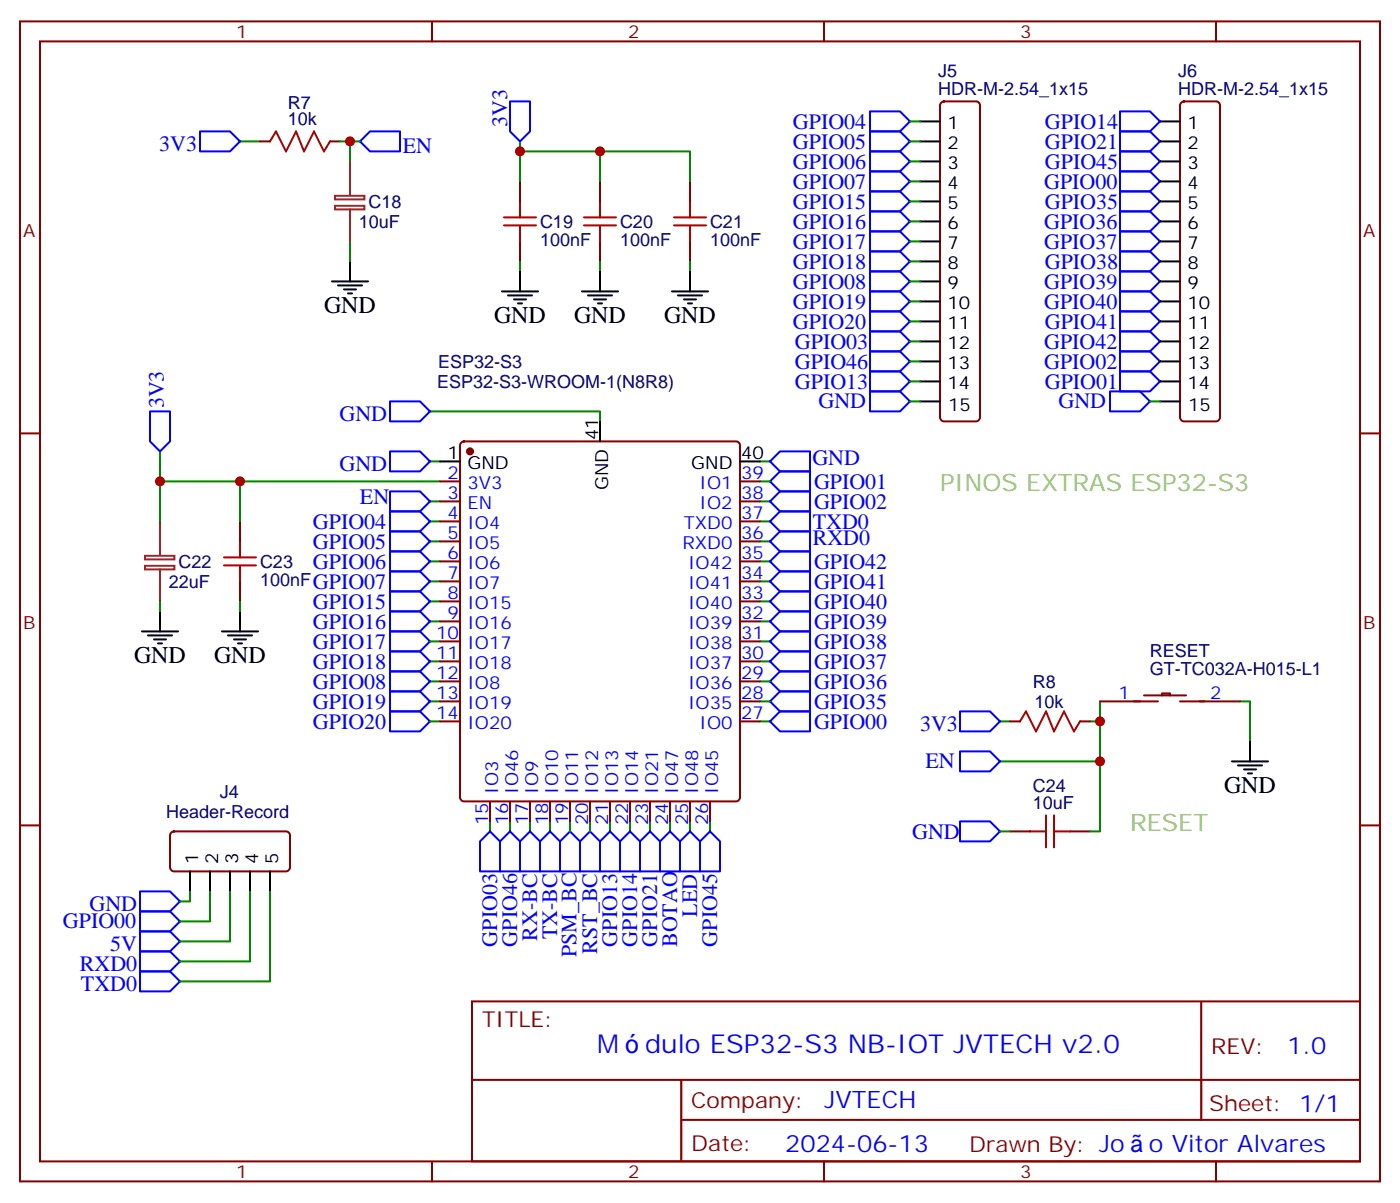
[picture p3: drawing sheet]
<svg xmlns="http://www.w3.org/2000/svg" width="247mm" height="212mm" viewBox="0 0 247 212" stroke-linecap="round" stroke-linejoin="round" font-family="sans-serif">
<g fill="none" stroke="#870000" stroke-width=".35">
<path d="M3.5 3.8h239.9v204.6h-239.9zM7.1 7.3h232.8v197.6h-232.8zM76.2 3.8v3.5M145.3 3.8v3.5M166 18.1l.5-.2h5.7a.71 .71 0 0 1 .7 .7v55a.76 .76 0 0 1-.7 .7h-5.7a.76 .76 0 0 1-.7-.7v-55zM208.4 18.1l.4-.2h5.7a.71 .71 0 0 1 .7 .7v55a.76 .76 0 0 1-.7 .7h-5.7a.76 .76 0 0 1-.7-.7v-55zM214.5 3.8v3.5M45.9 24.9h1.7M58.2 24.9h1.8M91.7 32v3.5M105.8 32v3.5M121.7 32v3.5"/>
<path d="M91.7 42.6v3.5M105.8 42.6v3.5M121.7 42.6v3.5M3.5 76.4h3.6M81.4 78.1l.4-.2h48a.71 .71 0 0 1 .7 .7v62.1a.76 .76 0 0 1-.7 .7h-48a.76 .76 0 0 1-.7-.7v-62.1zM239.9 76.4h3.5M42.3 92v3.5M77.6 84.9h3.5M77.6 88.4h3.5M77.6 92h3.5M77.6 95.5h3.5M77.6 99h3.5"/>
<path d="M130.5 84.9h3.6M130.5 88.4h3.6M130.5 92h3.6M130.5 95.5h3.6M130.5 99h3.6M42.3 102.6v3.5M77.6 102.6h3.5M77.6 106.1h3.5M77.6 109.6h3.5M77.6 113.1h3.5M77.6 116.7h3.5M130.5 102.6h3.6"/>
<path d="M130.5 106.1h3.6M130.5 109.6h3.6M130.5 113.1h3.6M130.5 116.7h3.6M77.6 120.2h3.5M77.6 123.7h3.5M77.6 127.2h3.5M130.5 120.2h3.6M130.5 123.7h3.6M130.5 127.2h3.6M178.2 127.2h1.7M190.5 127.2h1.8"/>
<path d="M194 123.7h10.3M201.8 122.7h7.4M205 122.7v-.4h1.4v.4M208.1 123.7h10.6M3.5 145.6h3.6M30.2 146.9l.5-.3h19.7a.71 .71 0 0 1 .8 .8v5.6a.76 .76 0 0 1-.8 .7h-19.7a.76 .76 0 0 1-.7-.7v-5.6zM86.4 141.4v3.5M90 141.4v3.5M93.5 141.4v3.5M97 141.4v3.5M100.5 141.4v3.5M104.1 141.4v3.5"/>
<path d="M107.6 141.4v3.5M111.1 141.4v3.5M114.7 141.4v3.5M118.2 141.4v3.5M121.7 141.4v3.5M125.2 141.4v3.5M178.2 146.6h3.5M188.7 146.6h3.6M239.9 145.6h3.5M83.3 176.6h156.6v28.3h-156.6zM211.9 176.7v20.8M83.3 190.5h156.5"/>
<path d="M120.2 197.5h119.6M120.2 190.5v14.1M76.2 204.9v3.5M145.3 204.9v3.5M214.5 204.9v3.5"/>
</g>
<g fill="none" stroke="#00f" stroke-width=".35">
<path d="M90 17.9h3.5v5.3l-1.8 1.7-1.7-1.7zM153.5 19.6h5.2l1.8 1.8-1.8 1.8h-5.2zM197.6 19.6h5.2l1.8 1.8-1.8 1.8h-5.2zM35.3 23.2h5.3l1.7 1.7-1.7 1.8h-5.3zM65.3 23.2h5.3v3.5h-5.3l-1.8-1.8zM153.5 23.2h5.2l1.8 1.7-1.8 1.8h-5.2zM153.5 26.7h5.2l1.8 1.8-1.8 1.7h-5.2zM153.5 30.2h5.2l1.8 1.8-1.8 1.8h-5.2zM153.5 33.8h5.2l1.8 1.7-1.8 1.8h-5.2zM153.5 37.3h5.2l1.8 1.8-1.8 1.7h-5.2zM197.6 23.2h5.2l1.8 1.7-1.8 1.8h-5.2zM197.6 26.7h5.2l1.8 1.8-1.8 1.7h-5.2z"/>
<path d="M197.6 30.2h5.2l1.8 1.8-1.8 1.8h-5.2zM197.6 33.8h5.2l1.8 1.7-1.8 1.8h-5.2zM197.6 37.3h5.2l1.8 1.8-1.8 1.7h-5.2zM153.5 40.8h5.2l1.8 1.8-1.8 1.7h-5.2zM153.5 44.3h5.2l1.8 1.8-1.8 1.8h-5.2zM153.5 47.9h5.2l1.8 1.7-1.8 1.8h-5.2zM153.5 51.4h5.2l1.8 1.8-1.8 1.7h-5.2zM153.5 54.9h5.2l1.8 1.8-1.8 1.8h-5.2zM153.5 58.5h5.2l1.8 1.7-1.8 1.8h-5.2zM197.6 40.8h5.2l1.8 1.8-1.8 1.7h-5.2zM197.6 44.3h5.2l1.8 1.8-1.8 1.8h-5.2zM197.6 47.9h5.2l1.8 1.7-1.8 1.8h-5.2z"/>
<path d="M197.6 51.4h5.2l1.8 1.8-1.8 1.7h-5.2zM197.6 54.9h5.2l1.8 1.8-1.8 1.8h-5.2zM197.6 58.5h5.2l1.8 1.7-1.8 1.8h-5.2zM26.5 72.6h3.5v5.3l-1.8 1.7-1.7-1.7zM68.8 70.8h5.3l1.7 1.8-1.7 1.7h-5.3zM68.8 79.6h5.3l1.7 1.8-1.7 1.7h-5.3zM153.5 62h5.2l1.8 1.7-1.8 1.8h-5.2zM153.5 65.5h5.2l1.8 1.8-1.8 1.7h-5.2zM153.5 69h5.2l1.8 1.8-1.8 1.8h-5.2zM195.8 69h5.3l1.7 1.8-1.7 1.8h-5.3zM197.6 62h5.2l1.8 1.7-1.8 1.8h-5.2zM197.6 65.5h5.2l1.8 1.8-1.8 1.7h-5.2z"/>
<path d="M68.8 97.3h5.3l1.7 1.7-1.7 1.8h-5.3zM68.8 93.7h5.3l1.7 1.8-1.7 1.8h-5.3zM68.8 90.2h5.3l1.7 1.8-1.7 1.7h-5.3zM68.8 86.7h5.3l1.7 1.7-1.7 1.8h-5.3zM135.8 88.4l1.8-1.7h5.3v3.5h-5.3zM135.8 92l1.8-1.8h5.3v3.5h-5.3zM135.8 95.5l1.8-1.8h5.3v3.6h-5.3zM135.8 99l1.8-1.7h5.3v3.5h-5.3zM135.8 81.4l1.8-1.8h5.3v3.5h-5.3zM137.6 83.1h5.3v3.6h-5.3l-1.8-1.8zM68.8 111.4h5.3l1.7 1.7-1.7 1.8h-5.3zM68.8 107.8h5.3l1.7 1.8-1.7 1.8h-5.3z"/>
<path d="M68.8 104.3h5.3l1.7 1.8-1.7 1.7h-5.3zM68.8 100.8h5.3l1.7 1.8-1.7 1.7h-5.3zM68.8 118.4h5.3l1.7 1.8-1.7 1.8h-5.3zM68.8 114.9h5.3l1.7 1.8-1.7 1.7h-5.3zM135.8 102.6l1.8-1.8h5.3v3.5h-5.3zM135.8 109.6l1.8-1.8h5.3v3.6h-5.3zM135.8 113.1l1.8-1.7h5.3v3.5h-5.3zM135.8 116.7l1.8-1.8h5.3v3.5h-5.3zM137.6 104.3h5.3v3.5h-5.3l-1.8-1.7zM68.8 125.5h5.3l1.7 1.7-1.7 1.8h-5.3zM68.8 122h5.3l1.7 1.7-1.7 1.8h-5.3zM135.8 123.7l1.8-1.7h5.3v3.5h-5.3z"/>
<path d="M135.8 120.2l1.8-1.8h5.3v3.6h-5.3zM135.8 127.2l1.8-1.7h5.3v3.5h-5.3zM169.3 125.5h5.3l1.8 1.7-1.8 1.8h-5.3zM169.3 132.5h5.3l1.8 1.8-1.8 1.8h-5.3zM24.7 157.2h5.3l1.7 1.8-1.7 1.8h-5.3zM86.4 146.6l1.8 1.8v5.3h-3.5v-5.3zM90 146.6l1.7 1.8v5.3h-3.5v-5.3zM93.5 146.6l1.7 1.8v5.3h-3.5v-5.3zM95.2 148.4l1.8-1.8 1.8 1.8v5.3h-3.6zM100.5 146.6l1.8 1.8v5.3h-3.5v-5.3zM104.1 146.6l1.7 1.8v5.3h-3.5v-5.3zM107.6 146.6l1.8 1.8v5.3h-3.6v-5.3z"/>
<path d="M111.1 146.6l1.8 1.8v5.3h-3.5v-5.3zM114.7 146.6l1.7 1.8v5.3h-3.5v-5.3zM118.2 146.6l1.7 1.8v5.3h-3.5v-5.3zM121.7 146.6l1.8 1.8v5.3h-3.6v-5.3zM125.2 146.6l1.8 1.8v5.3h-3.5v-5.3zM169.3 144.9h5.3l1.8 1.7-1.8 1.8h-5.3zM24.7 160.8h5.3l1.7 1.7-1.7 1.8h-5.3zM24.7 164.3h5.3l1.7 1.8-1.7 1.7h-5.3zM24.7 167.8h5.3l1.7 1.8-1.7 1.7h-5.3zM24.7 171.3h5.3l1.7 1.8-1.7 1.8h-5.3z"/>
</g>
<g fill="none" stroke="#008700" stroke-width=".35">
<path d="M42.3 24.9h3.6M60 24.9h3.5M61.7 24.9v3.6M91.7 24.9v1.8h30v5.3M91.7 26.7v5.3M105.8 26.7v5.3M160.5 24.9h1.8M160.5 21.4h1.8M160.5 28.5h1.8M160.5 32h1.8M160.5 35.5h1.8M160.5 39.1h1.8"/>
<path d="M61.7 42.6v3.5M91.7 46.1v1.8M105.8 46.1v1.8M121.7 46.1v1.8M160.5 42.6h1.8M160.5 46.1h1.8M160.5 49.6h1.8M160.5 53.2h1.8M160.5 56.7h1.8M28.2 79.6v5.3M75.8 72.6h30v1.7M160.5 60.2h1.8"/>
<path d="M160.5 63.7h1.8M160.5 67.3h1.8M160.5 70.8h1.8M202.8 70.8h1.8M28.2 92v-7.1h14.1v7.1M42.3 84.9h35.3M75.8 88.4h1.8M75.8 92h1.8M75.8 95.5h1.8M75.8 99h1.8M75.8 81.4h1.8M134.1 88.4h1.7"/>
<path d="M134.1 92h1.7M134.1 95.5h1.7M134.1 99h1.7M134.1 84.9h1.7M134.1 81.4h1.7M28.2 106.1v1.7M42.3 106.1v1.7M75.8 106.1h1.8M75.8 102.6h1.8M75.8 113.1h1.8M75.8 109.6h1.8M75.8 116.7h1.8"/>
<path d="M134.1 106.1h1.7M134.1 102.6h1.7M134.1 113.1h1.7M134.1 109.6h1.7M134.1 116.7h1.7M75.8 127.2h1.8M75.8 120.2h1.8M75.8 123.7h1.8M134.1 127.2h1.7M134.1 120.2h1.7M134.1 123.7h1.7M176.4 127.2h1.8"/>
<path d="M194 123.7v3.5h-1.7M194 127.2v7.1h-17.6M194 134.3v12.3h-1.7M218.7 123.7h1.8v7.1M33.5 157.2v1.8h-1.8M37 157.2v5.3h-5.3M40.6 157.2v8.9h-8.9M44.1 157.2v12.4h-12.4M47.6 157.2v15.9h-15.9M86.4 144.9v1.7M90 144.9v1.7M93.5 144.9v1.7"/>
<path d="M97 144.9v1.7M100.5 144.9v1.7M104.1 144.9v1.7M107.6 144.9v1.7M111.1 144.9v1.7M114.7 144.9v1.7M118.2 144.9v1.7M121.7 144.9v1.7M125.2 144.9v1.7M176.4 146.6h1.8"/>
</g>
<g fill="none" stroke="#a10000" stroke-width=".35">
<path d="M47.6 24.9l1.1-1.7 1.7 3.5 1.8-3.5 1.4 3.5 1.8-3.5 1.7 3.5 1.1-1.8M88.9 39.8h5.6M88.9 38.3h5.6M91.7 35.5v2.8M91.7 39.8v2.8M103 39.8h5.7M103 38.3h5.7M105.8 35.5v2.8M105.8 39.8v2.8M118.9 39.8h5.6M118.9 38.3h5.6M121.7 35.5v2.8"/>
<path d="M121.7 39.8v2.8M39.5 99.7h5.7M39.5 98.3h5.7M42.3 95.5v2.8M42.3 99.7v2.9M179.9 127.2l1.1-1.7 1.7 3.5 1.8-3.5 1.4 3.5 1.8-3.5 1.7 3.5 1.1-1.8M181.7 146.6h2.8M184.5 143.8v5.7M185.9 143.8v5.7M185.9 146.6h2.8"/>
</g>
<g fill="none" stroke="#000" stroke-width=".35">
<path d="M162.3 21.4h3.5M162.3 24.9h3.5M162.3 28.5h3.5M162.3 32h3.5M162.3 35.5h3.5M162.3 39.1h3.5M204.6 21.4h3.5M204.6 24.9h3.5M204.6 28.5h3.5M204.6 32h3.5M204.6 35.5h3.5M204.6 39.1h3.5"/>
<path d="M58.6 49.6h6.3M59.6 50.3h4.3M60.7 51h2.1M61.4 51.8h.7M61.7 46.1v3.5M88.5 51.4h6.4M89.6 52.1h4.2M90.7 52.8h2.1M91.4 53.5h.7M91.7 47.9v3.5M102.7 51.4h6.3M103.7 52.1h4.2"/>
<path d="M104.8 52.8h2.1M105.5 53.5h.7M105.8 47.9v3.5M118.5 51.4h6.4M119.6 52.1h4.2M120.6 52.8h2.2M121.4 53.5h.7M121.7 47.9v3.5M162.3 49.6h3.5M162.3 42.6h3.5M162.3 46.1h3.5M162.3 53.2h3.5"/>
<path d="M162.3 56.7h3.5M204.6 49.6h3.5M204.6 42.6h3.5M204.6 46.1h3.5M204.6 53.2h3.5M204.6 56.7h3.5M105.8 74.3v3.6M162.3 60.2h3.5M162.3 63.7h3.5M162.3 67.3h3.5M162.3 70.8h3.5M204.6 60.2h3.5"/>
<path d="M204.6 63.7h3.5M204.6 67.3h3.5M204.6 70.8h3.5M77.6 81.4h3.5M130.5 81.4h3.6M25 111.4h6.4M26.1 112.1h4.2M27.2 112.8h2.1M27.9 113.5h.7M28.2 107.8v3.6M39.2 111.4h6.3M40.2 112.1h4.2"/>
<path d="M41.3 112.8h2.1M42 113.5h.7M42.3 107.8v3.6M217.3 134.3h6.4M218.4 135h4.2M219.4 135.7h2.1M220.1 136.4h.7M220.5 130.8v3.5M33.5 153.7v3.5M37 153.7v3.5M40.6 153.7v3.5M44.1 153.7v3.5"/>
<path d="M47.6 153.7v3.5"/>
</g>
<path d="M59.1 34.5h5.2v.7h-5.2zM59.1 36.3h5.2v.6h-5.2zM61.7 28.5v6M61.7 36.9v5.7M25.6 98h5.2v.7h-5.2zM25.6 99.8h5.2v.6h-5.2zM28.2 92v6M28.2 100.4v5.7" fill="none" stroke="#8c2424" stroke-width=".35"/>
<circle cx="82.9" cy="79.6" r=".53" fill="#870000" stroke="#870000" stroke-width=".35"/>
<g fill="#c00">
<circle cx="42.3" cy="84.9" r=".88"/>
<circle cx="28.2" cy="84.9" r=".88"/>
<circle cx="105.8" cy="26.7" r=".88"/>
<circle cx="91.7" cy="26.7" r=".88"/>
<circle cx="61.7" cy="24.9" r=".88"/>
<circle cx="194" cy="127.2" r=".88"/>
<circle cx="194" cy="134.3" r=".88"/>
</g>
<g font-size="4.6" fill="#00f">
<text x="105.3" y="185.7">M</text>
<text x="113.8" y="185.7">dulo ESP32-S3 NB-IOT JVTECH v2.0</text>
</g>
<g font-size="4.2">
<text x="57.1" y="55.3">GND</text>
<text x="87.1" y="57">GND</text>
<text x="101.2" y="57">GND</text>
<text x="117.1" y="57">GND</text>
<text x="23.6" y="117">GND</text>
<text x="37.7" y="117">GND</text>
<text x="215.9" y="139.9">GND</text>
</g>
<g font-size="4.2" fill="#a7c43b">
<text x="165.8" y="86.7">PINOS EXTRAS ESP32-S3</text>
<text x="199.3" y="146.6">RESET</text>
</g>
<g font-size="4.2" fill="#00f">
<text x="227.1" y="185.9">1.0</text>
<text x="145.4" y="195.5">JVTECH</text>
<text x="138.5" y="203.3">2024-06-13</text>
<text x="202.6" y="203.2">o Vitor Alvares</text>
</g>
<g font-size="3.9" fill="#00f">
<text x="89.4" y="22.4" transform="rotate(-90 89.4 22.4)">3V3</text>
<text x="139.9" y="22.7">GPIO04</text>
<text x="184.3" y="22.7">GPIO14</text>
<text x="28.1" y="26.7">3V3</text>
<text x="71" y="27">EN</text>
<text x="139.9" y="26.2">GPIO05</text>
<text x="139.9" y="29.7">GPIO06</text>
<text x="184.3" y="26.2">GPIO21</text>
<text x="184.3" y="29.7">GPIO45</text>
<text x="139.9" y="33.3">GPIO07</text>
<text x="184.2" y="33.3">GPIO00</text>
<text x="139.9" y="36.8">GPIO15</text>
<text x="139.9" y="40.3">GPIO16</text>
<text x="184.2" y="40.3">GPIO36</text>
<text x="184.3" y="36.8">GPIO35</text>
<text x="139.9" y="43.8">GPIO17</text>
<text x="139.9" y="47.4">GPIO18</text>
<text x="184.2" y="43.9">GPIO37</text>
<text x="184.3" y="47.4">GPIO38</text>
<text x="139.9" y="50.9">GPIO08</text>
<text x="184.2" y="50.9">GPIO39</text>
<text x="139.9" y="54.4">GPIO19</text>
<text x="139.9" y="57.9">GPIO20</text>
<text x="184.2" y="54.4">GPIO40</text>
<text x="184.3" y="58">GPIO41</text>
<text x="140.2" y="61.5">GPIO03</text>
<text x="140.2" y="65">GPIO46</text>
<text x="184.2" y="61.5">GPIO42</text>
<text x="184.2" y="65">GPIO02</text>
<text x="140.2" y="68.5">GPIO13</text>
<text x="184.3" y="68.5">GPIO01</text>
<text x="28.9" y="72" transform="rotate(-90 28.9 72)">3V3</text>
<text x="59.9" y="74.3">GND</text>
<text x="144.4" y="72">GND</text>
<text x="186.7" y="72">GND</text>
<text x="59.9" y="83.1">GND</text>
<text x="143.3" y="82.1">GND</text>
<text x="63.5" y="88.9">EN</text>
<text x="143.6" y="86.2">GPIO01</text>
<text x="143.6" y="89.7">GPIO02</text>
<text x="55.2" y="93.2">GPIO04</text>
<text x="143.4" y="93.3">TXD0</text>
<text x="55.2" y="100.3">GPIO06</text>
<text x="55.2" y="96.8">GPIO05</text>
<text x="143.3" y="96.2">RXD0</text>
<text x="143.6" y="100.3">GPIO42</text>
<text x="55.2" y="107.3">GPIO15</text>
<text x="55.2" y="103.8">GPIO07</text>
<text x="143.6" y="107.3">GPIO40</text>
<text x="143.6" y="103.8">GPIO41</text>
<text x="55.2" y="110.9">GPIO16</text>
<text x="143.6" y="110.9">GPIO39</text>
<text x="55.2" y="114.4">GPIO17</text>
<text x="55.2" y="117.9">GPIO18</text>
<text x="143.6" y="114.4">GPIO38</text>
<text x="143.6" y="117.9">GPIO37</text>
<text x="55.2" y="125">GPIO19</text>
<text x="55.2" y="121.4">GPIO08</text>
<text x="143.6" y="125">GPIO35</text>
<text x="143.6" y="121.4">GPIO36</text>
<text x="55.2" y="128.5">GPIO20</text>
<text x="143.6" y="128.5">GPIO00</text>
<text x="162.3" y="129">3V3</text>
<text x="163.2" y="135.5">EN</text>
<text x="160.9" y="148">GND</text>
<text x="15.8" y="160.8">GND</text>
<text x="123" y="161.7" transform="rotate(-90 123 161.7)">LED</text>
<text x="11.1" y="163.7">GPIO00</text>
<text x="19.4" y="167.8">5V</text>
<text x="87.7" y="167" transform="rotate(-90 87.7 167)">GPIO03</text>
<text x="91.2" y="167" transform="rotate(-90 91.2 167)">GPIO46</text>
<text x="94.8" y="165.9" transform="rotate(-90 94.8 165.9)">RX-BC</text>
<text x="98.3" y="165.7" transform="rotate(-90 98.3 165.7)">TX-BC</text>
<text x="108.8" y="167" transform="rotate(-90 108.8 167)">GPIO13</text>
<text x="112.4" y="167" transform="rotate(-90 112.4 167)">GPIO14</text>
<text x="115.9" y="167" transform="rotate(-90 115.9 167)">GPIO21</text>
<text x="119.4" y="167.1" transform="rotate(-90 119.4 167.1)">BOTAO</text>
<text x="126.5" y="167" transform="rotate(-90 126.5 167)">GPIO45</text>
<text x="14.1" y="171.3">RXD0</text>
<text x="101.7" y="168.8" transform="rotate(-90 101.7 168.8)">PSM_BC</text>
<text x="105.3" y="168.2" transform="rotate(-90 105.3 168.2)">RST_BC</text>
<text x="14.3" y="174.9">TXD0</text>
</g>
<g font-size="3.9" fill="#800">
<text x="85" y="181.2">TITLE:</text>
<text x="213.6" y="185.9">REV:</text>
<text x="121.9" y="195.4">Company:</text>
<text x="213.3" y="196">Sheet: 1/1</text>
<text x="121.9" y="203.1">Date:</text>
<text x="171" y="203.2">Drawn By: Jo</text>
</g>
<g font-size="3.2" fill="#800">
<text x="41.6" y="6.8">1</text>
<text x="110.8" y="6.8">2</text>
<text x="179.9" y="6.8">3</text>
<text x="4.1" y="41.9">A</text>
<text x="240.4" y="41.9">A</text>
<text x="4.1" y="111">B</text>
<text x="240.4" y="111">B</text>
<text x="41.6" y="207.9">1</text>
<text x="110.8" y="207.9">2</text>
<text x="179.9" y="207.9">3</text>
</g>
<g font-size="3.2" fill="#000080">
<text x="165.5" y="16.8">HDR-M-2.54_1x15</text>
<text x="165.5" y="13.6">J5</text>
<text x="207.8" y="16.8">HDR-M-2.54_1x15</text>
<text x="207.8" y="13.6">J6</text>
<text x="50.8" y="22.1">10k</text>
<text x="50.8" y="19.2">R7</text>
<text x="63.3" y="40.2">10uF</text>
<text x="65" y="36.7">C18</text>
<text x="95.2" y="40.2">C19</text>
<text x="109.4" y="40.2">C20</text>
<text x="125.2" y="40.2">C21</text>
<text x="95.2" y="43.4">100nF</text>
<text x="109.4" y="43.4">100nF</text>
<text x="125.2" y="43.4">100nF</text>
<text x="77.3" y="64.9">ESP32-S3</text>
<text x="77.1" y="68.4">ESP32-S3-WROOM-1(N8R8)</text>
<text x="31.5" y="100.2">C22</text>
<text x="45.9" y="100.2">C23</text>
<text x="29.8" y="103.7">22uF</text>
<text x="45.9" y="103.3">100nF</text>
<text x="202.8" y="119.1">GT-TC032A-H015-L1</text>
<text x="202.8" y="116">RESET</text>
<text x="182.2" y="121.3">R8</text>
<text x="182.5" y="124.9">10k</text>
<text x="38.8" y="140.7">J4</text>
<text x="182.2" y="142.8">10uF</text>
<text x="182.2" y="139.7">C24</text>
<text x="29.3" y="144.2">Header-Record</text>
</g>
<g font-size="3.2">
<text x="167.1" y="22.8">1</text>
<text x="209.4" y="22.8">1</text>
<text x="167.1" y="26.4">2</text>
<text x="167.1" y="29.9">3</text>
<text x="209.4" y="26.4">2</text>
<text x="209.4" y="29.9">3</text>
<text x="167.1" y="33.4">4</text>
<text x="209.4" y="33.4">4</text>
<text x="167.1" y="36.9">5</text>
<text x="167.1" y="40.5">6</text>
<text x="209.4" y="36.9">5</text>
<text x="209.4" y="40.5">6</text>
<text x="167.1" y="44">7</text>
<text x="167.1" y="47.5">8</text>
<text x="209.4" y="44">7</text>
<text x="209.4" y="47.5">8</text>
<text x="167.1" y="51">9</text>
<text x="209.4" y="51">9</text>
<text x="167.1" y="54.6">10</text>
<text x="167.1" y="58.1">11</text>
<text x="209.4" y="54.6">10</text>
<text x="209.4" y="58.1">11</text>
<text x="167.1" y="61.6">12</text>
<text x="167.1" y="65.2">13</text>
<text x="209.4" y="61.6">12</text>
<text x="209.4" y="65.2">13</text>
<text x="167.1" y="68.7">14</text>
<text x="209.4" y="68.7">14</text>
<text x="105.5" y="77.7" transform="rotate(-90 105.5 77.7)">41</text>
<text x="167.2" y="72.6">15</text>
<text x="209.5" y="72.6">15</text>
<text x="78.9" y="81">1</text>
<text x="82.4" y="82.8">GND</text>
<text x="121.9" y="82.8">GND</text>
<text x="130.7" y="81">40</text>
<text x="107.2" y="86.4" transform="rotate(-90 107.2 86.4)">GND</text>
<text x="34.9" y="152.4" transform="rotate(-90 34.9 152.4)">1</text>
<text x="38.5" y="152.4" transform="rotate(-90 38.5 152.4)">2</text>
<text x="42" y="152.4" transform="rotate(-90 42 152.4)">3</text>
<text x="45.5" y="152.4" transform="rotate(-90 45.5 152.4)">4</text>
<text x="49" y="152.4" transform="rotate(-90 49 152.4)">5</text>
</g>
<g font-size="3.2" fill="#00f">
<text x="78.9" y="84.6">2</text>
<text x="78.9" y="88.1">3</text>
<text x="82.4" y="86.3">3V3</text>
<text x="82.4" y="89.9">EN</text>
<text x="123.4" y="89.9">IO2</text>
<text x="123.4" y="86.3">IO1</text>
<text x="130.7" y="88.1">38</text>
<text x="130.7" y="84.6">39</text>
<text x="78.9" y="91.6">4</text>
<text x="78.9" y="95.1">5</text>
<text x="82.4" y="93.4">IO4</text>
<text x="120.6" y="93.4">TXD0</text>
<text x="130.7" y="95.1">36</text>
<text x="130.7" y="91.6">37</text>
<text x="78.9" y="98.7">6</text>
<text x="82.4" y="96.9">IO5</text>
<text x="82.4" y="100.4">IO6</text>
<text x="120.4" y="96.9">RXD0</text>
<text x="121.4" y="100.4">IO42</text>
<text x="130.7" y="98.7">35</text>
<text x="78.9" y="102.2">7</text>
<text x="78.9" y="105.7">8</text>
<text x="82.4" y="104">IO7</text>
<text x="82.4" y="107.5">IO15</text>
<text x="121.4" y="107.5">IO40</text>
<text x="121.4" y="104">IO41</text>
<text x="130.7" y="105.7">33</text>
<text x="130.7" y="102.2">34</text>
<text x="76.9" y="112.8">10</text>
<text x="78.9" y="109.3">9</text>
<text x="82.4" y="111">IO16</text>
<text x="121.4" y="111">IO39</text>
<text x="130.7" y="112.8">31</text>
<text x="130.7" y="109.3">32</text>
<text x="76.9" y="116.3">11</text>
<text x="76.9" y="119.8">12</text>
<text x="82.4" y="114.5">IO17</text>
<text x="82.4" y="118.1">IO18</text>
<text x="121.4" y="118.1">IO37</text>
<text x="121.4" y="114.5">IO38</text>
<text x="130.7" y="119.8">29</text>
<text x="130.7" y="116.3">30</text>
<text x="76.9" y="123.4">13</text>
<text x="82.4" y="121.6">IO8</text>
<text x="82.4" y="125.1">IO19</text>
<text x="121.4" y="125.1">IO35</text>
<text x="121.4" y="121.6">IO36</text>
<text x="130.7" y="123.4">28</text>
<text x="197.3" y="123.4">1</text>
<text x="213.4" y="123.4">2</text>
<text x="76.9" y="126.9">14</text>
<text x="82.4" y="128.7">IO20</text>
<text x="123.4" y="128.7">IO0</text>
<text x="130.7" y="126.9">27</text>
<text x="87.8" y="140.1" transform="rotate(-90 87.8 140.1)">IO3</text>
<text x="91.4" y="140.1" transform="rotate(-90 91.4 140.1)">IO46</text>
<text x="94.9" y="140.1" transform="rotate(-90 94.9 140.1)">IO9</text>
<text x="98.4" y="140.1" transform="rotate(-90 98.4 140.1)">IO10</text>
<text x="102" y="140.1" transform="rotate(-90 102 140.1)">IO11</text>
<text x="105.5" y="140.1" transform="rotate(-90 105.5 140.1)">IO12</text>
<text x="109" y="140.1" transform="rotate(-90 109 140.1)">IO13</text>
<text x="112.5" y="140.1" transform="rotate(-90 112.5 140.1)">IO14</text>
<text x="116.1" y="140.1" transform="rotate(-90 116.1 140.1)">IO21</text>
<text x="119.6" y="140.1" transform="rotate(-90 119.6 140.1)">IO47</text>
<text x="123.1" y="140.1" transform="rotate(-90 123.1 140.1)">IO48</text>
<text x="126.6" y="140.1" transform="rotate(-90 126.6 140.1)">IO45</text>
<text x="86.1" y="145.6" transform="rotate(-90 86.1 145.6)">15</text>
<text x="89.6" y="145.6" transform="rotate(-90 89.6 145.6)">16</text>
<text x="93.1" y="145.6" transform="rotate(-90 93.1 145.6)">17</text>
<text x="96.7" y="145.6" transform="rotate(-90 96.7 145.6)">18</text>
<text x="100.2" y="145.6" transform="rotate(-90 100.2 145.6)">19</text>
<text x="103.7" y="145.6" transform="rotate(-90 103.7 145.6)">20</text>
<text x="107.2" y="145.6" transform="rotate(-90 107.2 145.6)">21</text>
<text x="110.8" y="145.6" transform="rotate(-90 110.8 145.6)">22</text>
<text x="114.3" y="145.6" transform="rotate(-90 114.3 145.6)">23</text>
<text x="117.8" y="145.6" transform="rotate(-90 117.8 145.6)">24</text>
<text x="121.4" y="145.6" transform="rotate(-90 121.4 145.6)">25</text>
<text x="124.9" y="145.6" transform="rotate(-90 124.9 145.6)">26</text>
</g>
</svg>
